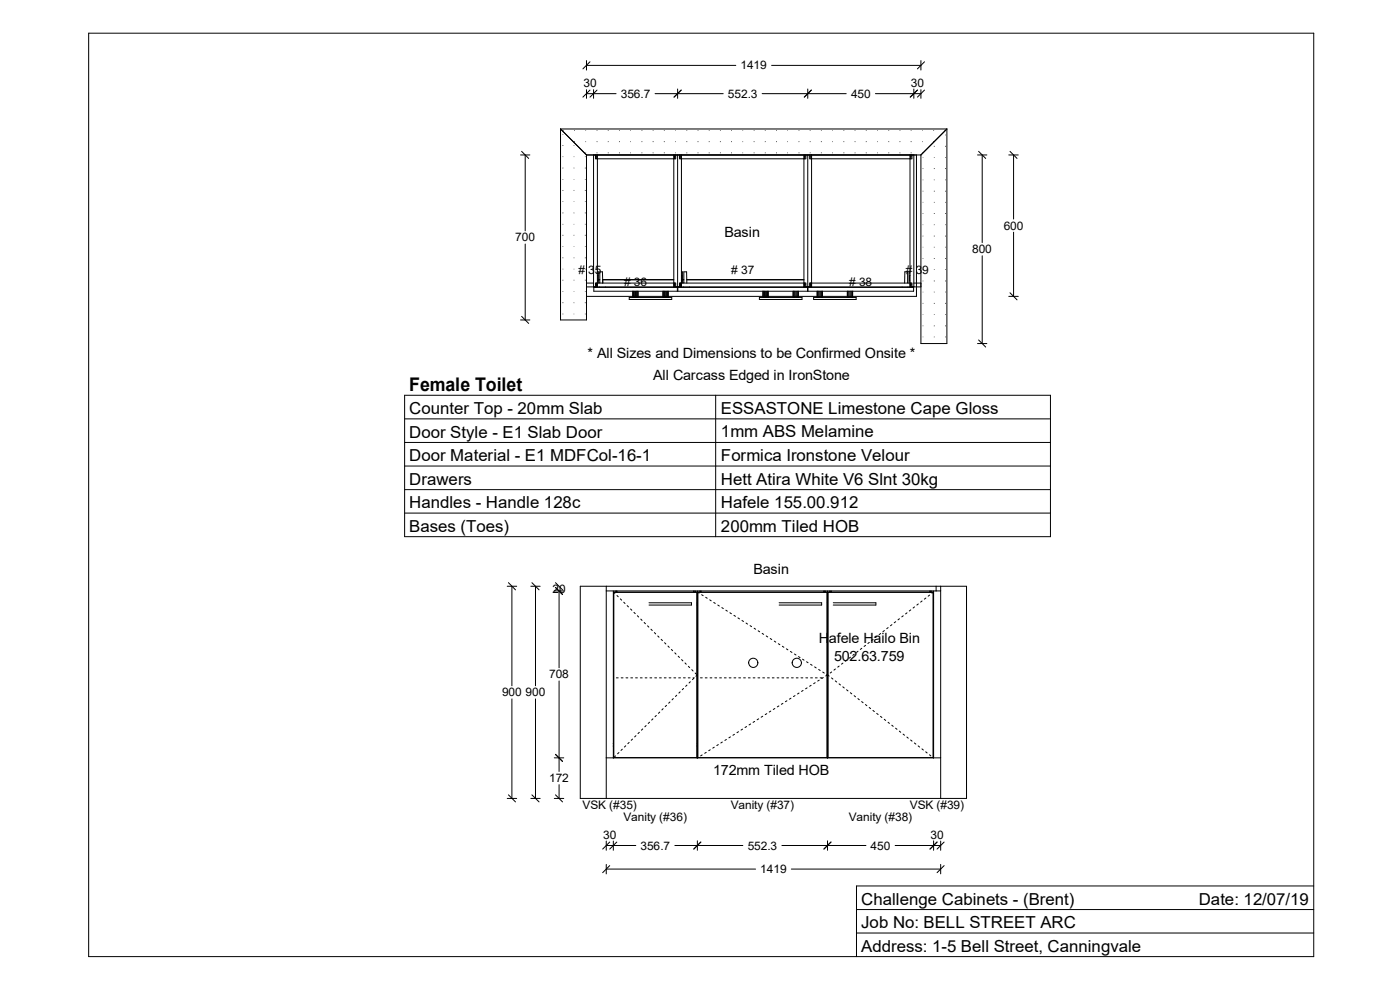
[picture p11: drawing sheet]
<svg xmlns="http://www.w3.org/2000/svg" width="297mm" height="210mm" viewBox="0 0 297 210" stroke-linecap="round" stroke-linejoin="round" font-family="sans-serif">
<g fill="none" stroke="#000" stroke-width=".21">
<path d="M18.8 7h259.9v195.9h-259.9zM124.4 12.9v2M124.4 19v1.9M124.4 19.9h6.3M124.4 13.9h31.7M125.2 19.1l-1.5 1.5M125.2 13.1l-1.5 1.5M125.9 19v1.9M126.7 19.1l-1.5 1.5M139 19.9h14.4M143.8 18.9v2M144.5 19.1l-1.5 1.5"/>
<path d="M161.7 19.9h17.8M163.7 13.9h31.7M171.4 18.9v2M172.1 19.1l-1.5 1.5M185.7 19.9h9.7M193.9 18.9v2M194.6 19.1l-1.5 1.5M195.4 12.9v2M195.4 19v1.9M196.1 19.1l-1.5 1.5M196.1 13.1l-1.5 1.5M110.4 32.9h2"/>
<path d="M110.7 32.1l1.5 1.5M111.4 32.9v16.1M118.9 27.4v40.5h5.5v-35M118.9 27.4l5.5 5.5M118.9 27.4h82M124.4 32.9h71M125.9 32.9v28M126.3 33.3h.4M126.3 32.9v.8h17v-.8M126.6 32.9v.8M126.7 32.9v28M142.9 33.3h.4"/>
<path d="M142.9 32.9v28M143.1 32.9v.8M143.8 32.9v28M144.2 33.3h.4M144.2 32.9v.8h26.8v-.8M144.4 32.9v.8M144.6 32.9v28M170.6 33.3h.4M170.6 32.9v28M170.7 32.9v.8M171.4 32.9v28M171.8 33.3h.4"/>
<path d="M171.8 32.9v.8h21.7v-.8M172 32.9v.8M172.2 32.9v28M193.1 33.3h.4M193.1 32.9v28M193.2 32.9v.8M193.9 32.9v28M194.4 32.9v30h-70M200.9 27.4v45.5h-5.5v-40M200.9 27.4l-5.5 5.5M207.4 32.9h2M207.6 32.1l1.5 1.5"/>
<path d="M208.4 32.9v18.6M214 32.9h2M214.3 32.1l1.5 1.5M215 32.9v13.6M111.4 51.8v16.1M126.7 57.7h.2v2.4M126.7 58.4v1.2M126.9 59.4h.3M126.9 59.3h.3M127.9 59.3h15M142.9 59.4h-15v.7l-.1-2.4h-.6v2.4M144.6 57.7h.2v2.4"/>
<path d="M144.6 58.4v1.2M144.8 59.4h.3M144.8 59.3h.3M145.7 59.3h24.9M145.7 59.4h24.9M193.1 57.7h-.2v2.4M193.1 58.4v1.2M208.4 54.3v18.6M215 49.3v13.6M110.4 67.9h2M110.7 67.1l1.5 1.5M124.4 60.1h1.5"/>
<path d="M124.4 60.9h71M125.9 60.8h.8M126 61h17.7v.8h-17.7zM126.3 60.9v-.8h17v.8M126.3 60.4h.4M126.6 60.1v.3M126.6 60.5h.1M126.6 60.1v.8M127.2 60.9v.1M128.4 60.9v.1M133.5 63.1h9v.4h-9zM134.2 61.8v1.3"/>
<path d="M134.3 61.8v1.3M134.4 61.8v1.3M134.6 61.8v1.3M134.8 61.8v1.3M135 61.8v1.3M135.2 61.8v1.3M135.3 61.8v1.3M135.4 61.8v1.3M140.6 61.8v1.3M140.8 61.8v1.3M141 61.8v1.3M141.2 61.8v1.3"/>
<path d="M141.4 61.8v1.3M141.6 61.8v1.3M141.7 61.8v1.3M141.8 61.8v1.3M142.9 60.4h.4M142.9 60.5h.2M142.9 60.8h1.7M143.1 60.1v.8M143.8 61h27.5v.8h-27.5zM144.2 60.9v-.8h26.8v.8M144.2 60.4h.4M144.4 60.5h.2"/>
<path d="M144.4 60.1v.3M144.4 60.1v.8M145 60.9v.1M145 60.1l.1-2.4h.6v2.4M146.2 60.9v.1M161.1 63.1h9v.4h-9zM161.9 61.8v1.3M162 61.8v1.3M162.2 61.8v1.3M162.4 61.8v1.3M162.6 61.8v1.3M162.8 61.8v1.3"/>
<path d="M162.9 61.8v1.3M163 61.8v1.3M168.3 61.8v1.3M168.4 61.8v1.3M168.6 61.8v1.3M168.8 61.8v1.3M169 61.8v1.3M169.2 61.8v1.3M169.3 61.8v1.3M169.4 61.8v1.3M170.6 60.4h.4M170.6 60.5h.1"/>
<path d="M170.6 60.8h1.6M170.7 60.1v.8M171.4 61h22.4v.8h-22.4zM171.8 60.9v-.8h21.7v.8M171.8 60.4h.4M172 60.1v.8M172 60.5h.2M172.6 63.1h9v.4h-9zM173.3 61.8v1.3M173.4 61.8v1.3M173.5 61.8v1.3M173.7 61.8v1.3"/>
<path d="M173.9 61.8v1.3M174.1 61.8v1.3M174.3 61.8v1.3M174.4 61.8v1.3M174.5 61.8v1.3M179.7 61.8v1.3M179.8 61.8v1.3M179.9 61.8v1.3M180.1 61.8v1.3M180.3 61.8v1.3M180.5 61.8v1.3M180.7 61.8v1.3"/>
<path d="M180.8 61.8v1.3M180.9 61.8v1.3M191.4 60.9v.1M191.9 60.1l.1-2.4h.6v2.4M192.6 60.9v.1M193.1 60.4h.4M193.1 60.5h.1M193.1 60.8h.8M193.2 60.1v.8M193.9 60.1h1.5M207.4 72.9h2M207.6 72.1l1.5 1.5"/>
<path d="M214 62.9h2M214.3 62.1l1.5 1.5M85.8 83.9h137.1v30h-137.1zM85.8 98.9h137.1M85.8 93.9h137.1M85.8 88.9h137.1M151.8 83.9v30M85.8 103.9h137.1M85.8 108.8h137.1M107.6 124.4h2M107.9 123.6l1.5 1.5M108.6 124.4v21.1"/>
<path d="M112.6 124.4h2M112.8 123.6l1.6 1.5M113.6 124.4v21.1M117.6 125.4h2M117.8 124.6l1.5 1.5M117.8 123.6l1.5 1.5M118.6 125.4v16.3M123.1 124.4h81.9v45h-81.9zM128.6 124.4v45M128.6 125.4h71M130.1 125.4v35.4M130.2 125.6v.1"/>
<path d="M130.2 125.6l17.6 .1M130.2 125.6v35.1M130.2 125.7h17.6M130.2 125.7v35M130.5 125.4v.2M130.8 125.4v.2M130.9 125.4v.2M137.7 127.9h9v.5h-9M147.1 125.4v.2M147.3 125.4v.2M147.5 125.4v.2M147.8 125.7v35"/>
<path d="M147.9 127.9h.1M147.9 128.4h.1M147.9 125.4l-.1 35.3M148 125.6h27.5M148 125.6v.1M148 125.6v35.1M148 125.7h27.5M148 125.7v35M148.4 125.4v.2M148.6 125.4v.2M148.8 125.4v.2M165.3 127.9h9v.5h-9"/>
<path d="M174.7 125.4v.2M174.9 125.4v.2M175.2 125.4v.2M175.5 125.7v35M175.5 127.9h.1M175.5 128.4h.1M175.5 125.6v.1M175.5 125.6v35.1M175.6 125.4v35.4M175.6 125.6h22.4M175.6 125.6l.1 .1M175.6 125.6l.1 35.1"/>
<path d="M175.7 125.7h22.3M175.7 125.7v35M176 125.4v.2M176.2 125.4v.2M176.4 125.4v.2M176.8 127.9h9v.5h-9M197.2 125.4v.2M197.4 125.4v.2M197.7 125.4v.2M198 125.7v35M198 127.9h.1M198 128.4h.1"/>
<path d="M198 125.6v.1M198 125.6v35.1M198.1 125.4v35.4M198.6 124.4v1M199.6 124.4v45M108.6 148.3v21.1M113.6 148.3v21.1M118.6 144.5v19.2M130.1 157.8h.1M130.1 158.3h.1M147.9 157.8h.1M147.9 158.3h.1"/>
<path d="M158.8 140.6a.98 .98 0 0 1 1-1 .98 .98 0 0 1 1 1 .97 .97 0 0 1-1 1 .97 .97 0 0 1-1-1M175.6 157.8h.1M175.6 158.3h.1M107.6 169.4h2M107.9 168.6l1.5 1.5M112.6 169.4h2M112.8 168.6l1.6 1.5M117.6 160.8h2M117.6 169.4h2M117.8 168.6l1.5 1.5M117.8 160l1.5 1.5M118.6 166.5v2.9"/>
<path d="M128.6 178.4v2M128.6 160.8h71M128.6 179.4h6.3M129.4 178.6l-1.5 1.5M130.1 178.4v2M130.2 160.7h17.6M130.9 178.6l-1.5 1.5M143.2 179.4h14.4M147.9 178.4v2M148 160.7h27.5M148.7 178.6l-1.5 1.5M165.9 179.4h17.8"/>
<path d="M175.6 178.4v2M175.7 160.7h22.3M176.3 178.6l-1.5 1.5M189.9 179.4h9.7M198.1 178.4v2M198.8 178.6l-1.5 1.5M199.6 178.4v2M200.3 178.6l-1.5 1.5M128.6 183.4v2M128.6 184.4h31.7M129.4 183.6l-1.5 1.5M167.9 184.4h31.7"/>
<path d="M181.7 197.9h97M181.7 193h97M199.6 183.4v2M200.3 183.6l-1.5 1.5M278.7 187.9h-97v15"/>
<circle cx="169" cy="140.6" r=".98"/>
</g>
<g fill="#000">
<path d="M119.3 30.8h.2v.1h-.2zM121.7 30.8l.1 .1zM119.3 28.4l.2 .2z" fill-rule="evenodd"/>
<path d="M121.8 30h.2v.1h-.2zM124.2 30l.1 .1zM126.6 30h.1v.1h-.1zM128.9 30h.2v.1h-.2zM131.3 30h.2v.1h-.2zM133.7 30l.2 .1zM136.1 30h.2v.1h-.2zM138.5 30h.1v.1h-.1zM140.8 30h.2v.1h-.2zM143.3 30l.1 .1zM145.6 30h.2v.1h-.2zM148 30h.2v.1h-.2zM150.4 30h.1v.1h-.1zM152.7 30h.2v.1h-.2zM155.1 30h.2v.1h-.2zM157.5 30l.1 .1zM159.9 30h.2v.1h-.2zM162.3 30h.1v.1h-.1zM164.6 30h.2v.1h-.2zM167 30l.2 .1zM169.4 30h.2v.1h-.2zM171.8 30h.2v.1h-.2zM174.2 30h.1v.1h-.1zM176.6 30l.1 .1zM178.9 30h.2v.1h-.2zM181.3 30h.2v.1h-.2zM183.7 30h.2v.1h-.2zM186.1 30l.1 .1zM188.5 30h.1v.1h-.1zM190.8 30h.2v.1h-.2zM193.2 30h.2v.1h-.2zM195.6 30l.1 .1zM198 30h.2v.1h-.2zM119.4 27.6l.2 .1zM121.8 27.6l.2 .1zM124.2 27.6l.1 .1zM126.6 27.6l.1 .1zM128.9 27.6l.2 .1zM131.3 27.6l.2 .1zM133.7 27.6l.2 .1zM136.1 27.6l.2 .1zM138.5 27.6l.1 .1zM140.8 27.6l.2 .1zM143.3 27.6l.1 .1zM145.6 27.6l.2 .1zM148 27.6l.2 .1zM150.4 27.6l.1 .1zM152.7 27.6l.2 .1zM155.1 27.6l.2 .1zM157.5 27.6l.1 .1zM159.9 27.6l.2 .1zM162.3 27.6l.1 .1zM164.6 27.6l.2 .1zM167 27.6l.2 .1zM169.4 27.6l.2 .1zM171.8 27.6l.2 .1zM174.2 27.6l.1 .1zM176.6 27.6l.1 .1zM178.9 27.6l.2 .1zM181.3 27.6l.2 .1zM183.7 27.6l.2 .1zM186.1 27.6l.1 .1zM188.5 27.6l.1 .1zM190.8 27.6l.2 .1zM193.2 27.6l.2 .1zM195.6 27.6l.1 .1zM198 27.6l.2 .1zM200.4 27.6l.1 .1zM124.2 32.3l.1 .2zM126.6 32.3h.1v.2h-.1zM128.9 32.3h.2v.2h-.2zM131.3 32.3h.2v.2h-.2zM133.7 32.3l.2 .2zM136.1 32.3h.2v.2h-.2zM138.5 32.3h.1v.2h-.1zM140.8 32.3h.2v.2h-.2zM143.3 32.3l.1 .2zM145.6 32.3h.2v.2h-.2zM148 32.3h.2v.2h-.2zM150.4 32.3h.1v.2h-.1zM152.7 32.3h.2v.2h-.2zM155.1 32.3h.2v.2h-.2zM157.5 32.3l.1 .2zM159.9 32.3h.2v.2h-.2zM162.3 32.3h.1v.2h-.1zM164.6 32.3h.2v.2h-.2zM167 32.3l.2 .2zM169.4 32.3h.2v.2h-.2zM171.8 32.3h.2v.2h-.2zM174.2 32.3h.1v.2h-.1zM176.6 32.3l.1 .2zM178.9 32.3h.2v.2h-.2zM181.3 32.3h.2v.2h-.2zM183.7 32.3h.2v.2h-.2zM186.1 32.3l.1 .2zM188.5 32.3h.1v.2h-.1zM190.8 32.3h.2v.2h-.2zM193.2 32.3h.2v.2h-.2zM195.6 32.3l.1 .2z" fill-rule="evenodd"/>
<path d="M198.1 30.9h.2v.2h-.2zM200.5 30.9h.2v.2h-.2zM200.5 28.6l.2 .1z" fill-rule="evenodd"/>
<path d="M119.3 47.5l.2 .1zM121.7 47.5l.1 .1zM124.1 47.5l.1 .1zM119.3 45.1h.2v.2h-.2zM121.7 45.1l.1 .2zM124.1 45.1h.1v.2h-.1zM119.3 42.7l.2 .1zM121.7 42.7l.1 .1zM124.1 42.7l.1 .1zM119.3 40.3h.2v.2h-.2zM121.7 40.3l.1 .2zM124.1 40.3h.1v.2h-.1zM119.3 38l.2 .1zM121.7 38l.1 .1zM124.1 38l.1 .1zM119.3 35.6h.2v.1h-.2zM121.7 35.6l.1 .1zM124.1 35.6h.1v.1h-.1zM119.3 33.2l.2 .1zM121.7 33.2l.1 .1zM124.1 33.2l.1 .1z" fill-rule="evenodd"/>
<path d="M119.3 49.8h.2v.2h-.2zM121.7 49.8l.1 .2zM124.1 49.8h.1v.2h-.1zM119.3 52.2l.2 .2zM121.7 52.2l.1 .2zM124.1 52.2l.1 .2zM119.3 54.6h.2v.2h-.2zM121.7 54.6l.1 .2zM124.1 54.6h.1v.2h-.1zM119.3 57l.2 .1zM121.7 57l.1 .1zM124.1 57l.1 .1zM119.3 59.4h.2v.1h-.2zM121.7 59.4l.1 .1zM124.1 59.4h.1v.1h-.1zM119.3 61.8l.2 .1zM121.7 61.8l.1 .1zM124.1 61.8l.1 .1zM119.3 64.1h.2v.2h-.2zM121.7 64.1l.1 .2zM124.1 64.1h.1v.2h-.1zM119.3 66.5l.2 .2zM121.7 66.5l.1 .2zM124.1 66.5l.1 .2z" fill-rule="evenodd"/>
<path d="M195.7 50l.2 .2zM198.1 50h.2v.2h-.2zM200.5 50h.2v.2h-.2zM195.7 47.6l.2 .2zM198.1 47.6l.2 .2zM200.5 47.6l.2 .2zM195.7 45.2l.2 .2zM198.1 45.2h.2v.2h-.2zM200.5 45.2h.2v.2h-.2zM195.7 42.8l.2 .2zM198.1 42.8l.2 .2zM200.5 42.8l.2 .2zM195.7 40.5l.2 .1zM198.1 40.5h.2v.1h-.2zM200.5 40.5h.2v.1h-.2zM195.7 38.1l.2 .1zM198.1 38.1l.2 .1zM200.5 38.1l.2 .1zM195.7 35.7l.2 .2zM198.1 35.7h.2v.2h-.2zM200.5 35.7h.2v.2h-.2zM195.7 33.3l.2 .1zM198.1 33.3l.2 .1zM200.5 33.3l.2 .1z" fill-rule="evenodd"/>
<path d="M195.7 52.4l.2 .1zM198.1 52.4l.2 .1zM200.5 52.4l.2 .1zM195.7 54.7l.2 .2zM198.1 54.7h.2v.2h-.2zM200.5 54.7h.2v.2h-.2zM195.7 57.1l.2 .2zM198.1 57.1l.2 .2zM200.5 57.1l.2 .2zM195.7 59.5l.2 .2zM198.1 59.5h.2v.2h-.2zM200.5 59.5h.2v.2h-.2zM195.7 61.9l.2 .1zM198.1 61.9l.2 .1zM200.5 61.9l.2 .1zM195.7 64.3l.2 .1zM198.1 64.3h.2v.1h-.2zM200.5 64.3h.2v.1h-.2zM195.7 66.7l.2 .1zM198.1 66.7l.2 .1zM200.5 66.7l.2 .1zM195.7 69l.2 .2zM198.1 69h.2v.2h-.2zM200.5 69h.2v.2h-.2zM195.7 71.4l.2 .1zM198.1 71.4l.2 .1zM200.5 71.4l.2 .1z" fill-rule="evenodd"/>
</g>
<path d="M130.2 125.6l17.7 17.6M148 125.6l27.5 17.6M198 125.6l-22.4 17.6M130.8 143.8h16.5M147.9 143.2l-17.7 17.6M148.6 143.8h26.3M175.5 143.2l-27.5 17.6M175.6 143.2l22.4 17.6" fill="none" stroke="#000" stroke-width=".21" stroke-dasharray=".4 .6"/>
<text font-size="4" x="86.8" y="82.8">Female Toilet</text>
<g font-size="3.5">
<text x="86.8" y="87.9">Counter Top - 20mm Slab</text>
<text x="153" y="87.8">ESSASTONE Limestone Cape Gloss</text>
<text x="86.8" y="92.8">Door Style - E1 Slab Door</text>
<text x="153" y="92.8">1mm ABS Melamine</text>
<text x="86.8" y="97.8">Door Material - E1 MDFCol-16-1</text>
<text x="153" y="97.8">Formica Ironstone Velour</text>
<text x="86.8" y="107.9">Handles - Handle 128c</text>
<text x="86.8" y="102.9">Drawers</text>
<text x="153" y="107.8">Hafele 155.00.912</text>
<text x="153" y="102.8">Hett Atira White V6 Slnt 30kg</text>
<text x="86.8" y="112.9">Bases (Toes)</text>
<text x="153" y="112.8">200mm Tiled HOB</text>
<text x="182.7" y="191.9">Challenge Cabinets - (Brent)</text>
<text x="254.3" y="191.9">Date: 12/07/19</text>
<text x="182.7" y="196.9">Job No: BELL STREET ARC</text>
<text x="182.7" y="201.9">Address: 1-5 Bell Street, Canningvale</text>
</g>
<g font-size="3">
<text x="153.7" y="50.4">Basin</text>
<text x="124.7" y="75.9">* All Sizes and Dimensions to be Confirmed Onsite *</text>
<text x="138.6" y="80.6">All Carcass Edged in IronStone</text>
<text x="159.9" y="121.7">Basin</text>
<text x="173.7" y="136.5">Hafele Hailo Bin</text>
<text x="177" y="140.2">502.63.759</text>
<text x="151.3" y="164.4">172mm Tiled HOB</text>
</g>
<g font-size="2.5">
<text x="157.1" y="14.7">1419</text>
<text x="123.8" y="18.5">30</text>
<text x="131.7" y="20.7">356.7</text>
<text x="154.4" y="20.7">552.3</text>
<text x="180.5" y="20.7">450</text>
<text x="193.2" y="18.5">30</text>
<text x="109.3" y="51.2">700</text>
<text x="206.2" y="53.7">800</text>
<text x="212.9" y="48.7">600</text>
<text x="122.7" y="58.1"># 35</text>
<text x="155.1" y="58.1"># 37</text>
<text x="192.2" y="58.1"># 39</text>
<text x="132.4" y="60.6"># 36</text>
<text x="180.2" y="60.6"># 38</text>
<text x="117.2" y="125.7">20</text>
<text x="116.5" y="143.9">708</text>
<text x="106.5" y="147.7">900</text>
<text x="111.5" y="147.7">900</text>
<text x="116.5" y="165.9">172</text>
<text x="123.6" y="171.6">VSK (#35)</text>
<text x="155" y="171.6">Vanity (#37)</text>
<text x="193" y="171.6">VSK (#39)</text>
<text x="128" y="177.9">30</text>
<text x="132.3" y="174.1">Vanity (#36)</text>
<text x="180.1" y="174.1">Vanity (#38)</text>
<text x="197.4" y="177.9">30</text>
<text x="135.9" y="180.2">356.7</text>
<text x="158.6" y="180.2">552.3</text>
<text x="161.3" y="185.2">1419</text>
<text x="184.7" y="180.2">450</text>
</g>
</svg>
